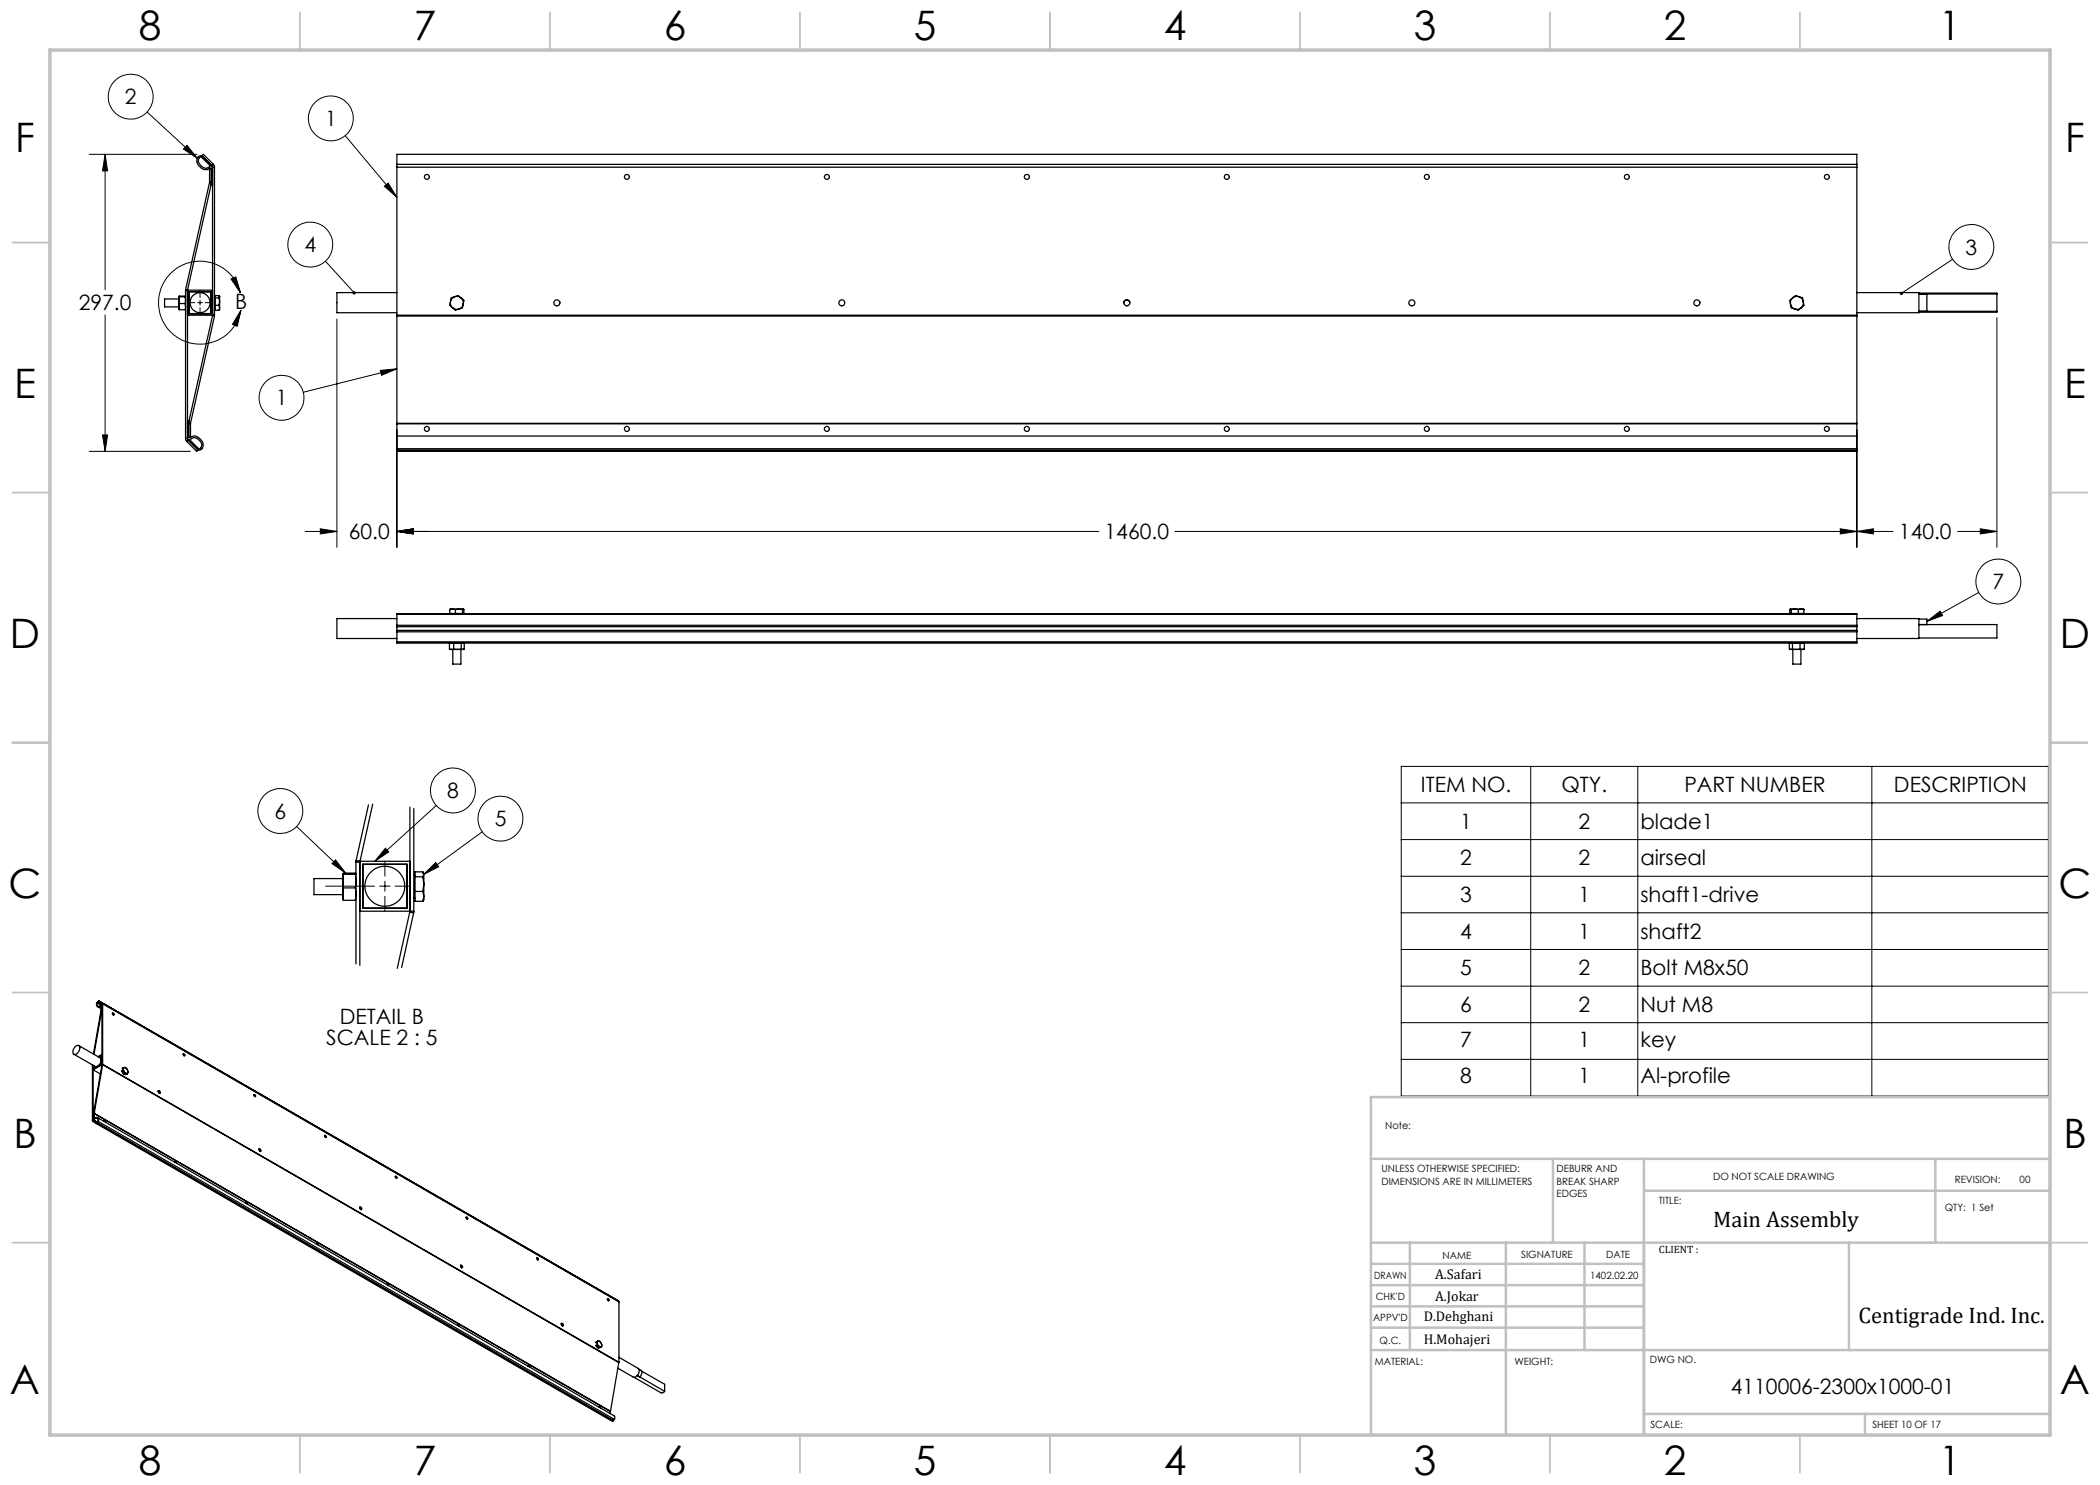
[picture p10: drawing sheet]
<svg xmlns="http://www.w3.org/2000/svg" width="420mm" height="297mm" viewBox="0 0 420 297" stroke-linecap="round" stroke-linejoin="round" font-family="sans-serif">
<g fill="none" stroke="#000" stroke-width=".2">
<path d="M17.9 30.9h21.5M21 30.9l.5 3.3h-1zM21 30.9v27M29.4 22.4l10.1 9.3M37.4 29.1l2.1 2.6-2.8-1.9zM69 27.1l10.4 12.4M76.9 37.2l.7-.6 1.8 2.9zM40 58v1.5M46.2 55.8l1-.4 .9 3.2zM48.1 58.6a8.3 8.3 0 0 0-12.9-4.8 8.3 8.3 0 0 0 .4 13.8 8.3 8.3 0 0 0 12.6-5.6M65.1 52.2l5.7 6.4M390.5 51.9l-10.2 6.8"/>
<path d="M21 63v27.3M37.5 60.5h1.5M39.5 60.5h1M40 60v1M40 61.6v1.4M41 60.5h1.5M48.2 62l-.8 3.3-.9-.4zM67.4 63.8v45.7M76.1 74.1l3.3-.3-3.1 1.3zM79.4 73.8l-18.8 4.7M399.4 63.5v46M17.9 90.3h20.2"/>
<path d="M20.5 87h1l-.5 3.3zM79.4 85.9v23.6M371.4 85.9v23.6M61 106.3h6.4M64.1 105.8l3.3 .5-3.3 .5zM79.4 106.3l3.3-.5v1zM79.4 106.3h140.3M235 106.3h143.6M368.1 105.8l3.3 .5-3.3 .5zM371.4 106.3l3.3-.5v1zM391.5 106.3h7.9M395.7 118.5l-10.3 5.8"/>
<path d="M396.1 105.8l3.3 .5-3.3 .5zM385.4 124.3l2.6-2.1 .5 .9zM280.2 153.3h129.5v65.9h-129.5zM306.1 153.3v65.9M327.6 153.3v65.9M374.4 153.3v65.9M59.3 165.3l9.8 9.3M65.1 177.2h9.8M67.1 172l2 2.6-2.7-1.9zM76 177.2h2M77 172.2v3M77 176.2v2.1"/>
<path d="M77 179.3v3M77.1 169.6l.7 .8-2.8 1.9zM79 177.2h3M84.8 174.9l2.3-2.4 .6 .9zM87.2 161.1l-12.2 11.2M96.4 166.4l-11.6 8.5M280.2 160.6h129.5M280.2 167.9h129.5M280.2 175.3h129.5M280.2 182.6h129.5M280.2 189.9h129.5M280.2 197.2h129.5"/>
<path d="M280.2 204.5h129.5M280.2 211.9h129.5"/>
<circle cx="26.1" cy="19.3" r="4.5"/>
<circle cx="66.2" cy="23.7" r="4.5"/>
<circle cx="62.1" cy="48.9" r="4.5"/>
<circle cx="394.3" cy="49.4" r="4.5"/>
<circle cx="56.3" cy="79.6" r="4.5"/>
<circle cx="399.7" cy="116.3" r="4.5"/>
<circle cx="90.6" cy="158.1" r="4.5"/>
<circle cx="56.1" cy="162.2" r="4.5"/>
<circle cx="100.1" cy="163.7" r="4.5"/>
</g>
<g fill="none" stroke="#c0c0c0" stroke-width=".35">
<path d="M60 2.5v7.5M110 2.5v7.5M160 2.5v7.5M210 2.5v7.5M260 2.5v7.5M310 2.5v7.5M360 2.5v7.5M2.5 48.5h7.5M410 48.5h7.5M2.5 98.5h7.5M410 98.5h7.5M2.5 148.5h7.5"/>
<path d="M410 148.5h7.5M2.5 198.5h7.5M410 198.5h7.5M2.5 248.5h7.5M410 248.5h7.5M60 287v7.5M110 287v7.5M160 287v7.5M210 287v7.5M260 287v7.5M310 287v7.5M360 287v7.5"/>
</g>
<g fill="none" stroke="#c0c0c0" stroke-width=".5">
<path d="M410 219.4h-135.8v67.4M274.2 231.8h135.8M310.6 231.8v16.7M328.8 231.8v55.2M328.8 238.2h81.2M387.1 231.8v16.7M274.2 248.5h135.8M274.2 257h54.6M274.2 252.8h54.6M282 248.5v21.5M301.2 248.5v38.3M316.9 248.5v21.5"/>
<path d="M369.8 248.5v21.5M274.2 265.5h54.6M274.2 261.3h54.6M274.2 270h135.8M328.8 282.8h81.2M373 282.8v4.2"/>
</g>
<path d="M10 10h400v277h-400z" fill="none" stroke="#c0c0c0" stroke-width=".7"/>
<path d="M396.1 105.8l3.3 .5-3.3 .5zM371.4 106.3l3.3-.5v1zM368.1 105.8l3.3 .5-3.3 .5zM79.4 106.3l3.3-.5v1zM79.4 106.3l3.3-.5v1zM64.1 105.8l3.3 .5-3.3 .5zM76.9 37.2l.7-.6 1.8 2.9zM76.1 74.1l3.3-.3-3.1 1.3zM70.6 58.3a.34 .34 0 0 0-.1 .5 .34 .34 0 0 0 .5 0l-.2-.2 .2 .2a.34 .34 0 0 0 .1-.5 .34 .34 0 0 0-.5 0zM380 58.5v.4l.3-.2-.3 .2a.34 .34 0 0 0 .5 0 .34 .34 0 0 0 0-.5 .34 .34 0 0 0-.5 .1zM21 30.9l.5 3.3h-1zM20.5 87h1l-.5 3.3zM46.2 55.8l1-.4 .9 3.2zM48.2 62l-.8 3.3-.9-.4zM37.4 29.1l2.1 2.6-2.8-1.9zM84.8 174.9l2.3-2.4 .6 .9zM67.1 172l2 2.6-2.7-1.9zM77.1 169.6l.7 .8-2.8 1.9zM385.4 124.3l2.6-2.1 .5 .9z" fill="#000"/>
<g fill="none" stroke="#000" stroke-width=".25">
<path d="M40 31.5l.3-.1 1.8 1.8-.4 .2a1.04 1.04 0 0 1-1.5-.3 1.03 1.03 0 0 1-.2-1.6zM41.9 36.4v.1M41.9 36.5l-4.8 21.5M41.9 36.5l.4 .1M41.9 36.4h.4M41.9 36.4v-2.7h.4v2.7M42.3 36.4v.2M42.3 36.6l-4.8 21.4M42.4 33.2l.1 .2M42.5 33.5l-.2-.4-1.8-1.8a.73 .73 0 0 0-.8 0 .73 .73 0 0 0-.3 .7 1.75 1.75 0 0 0 2.6 1.6l.3 .2v3.2h.2M42.5 33.4v29.7M42.5 33.4h.4"/>
<path d="M42.7 32.9l.2 .5M42.7 32.9l-.3 .3M42.7 32.9l-2-2-.3 .2 2 2.1M42.9 33.4v29.6M79.4 32.9v.5M79.4 32.9v-2h292v2M79.4 33.4v29.6M79.4 33.4h292M79.4 32.9h292M371.4 32.9v.5M371.4 33.4v29.6M35.8 59.3v.7"/>
<path d="M35.8 59.8h-2.9v1.6h2.9M35.8 59.3l.1 .1M35.8 59.3h.1M35.8 59.3h1.2M35.9 59.4l-.1 .6M35.9 59.4h1.1M37 59.4v1.3M37.1 58v.1M37.1 59.3l-.1 .1M37.1 58.1v29.6M37.1 58h.4M37.5 58v.1h-.4"/>
<path d="M37.5 58h5M37.5 58v29.7M37.8 58.3h4.4v4.4h-4.4zM42.9 59.4h.1M43 59.6h.8M43.8 59.1h-.8v3h.8M43.8 59.6l.1 .7M43.8 59.1l.1 .2M43.9 59.2v.1M43.9 59.3v1M43.9 59.3l-.1 .3M79.4 58.5h-12v4h12"/>
<path d="M90.9 59.3a1.3 1.3 0 0 0-.7 1.9 1.3 1.3 0 0 0 2 .4 1.3 1.3 0 0 0 0-2M90.9 59.3a1.37 1.37 0 0 1 1.3 .3M90.9 59.3l-.7 .3-.2 1.5 1.1 1 1.4-.5 .3-1.5-.6-.5M90.9 59.3l.8-.2 .5 .5M359.8 59.3a1.37 1.37 0 0 0-1.3 .3M359.8 59.3a1.3 1.3 0 0 1 .7 1.9 1.3 1.3 0 0 1-1.9 .4 1.3 1.3 0 0 1-.1-2M359.8 59.3l-.7-.2-.6 .5M359.8 59.3l.7 .3 .3 1.5-1.1 1-1.5-.5-.2-1.5 .5-.5M371.4 58.5h12.4v4h-12.4M383.8 58.6h15.6v.2M383.8 58.8h15.6M385.4 58.8v3.5"/>
<path d="M399.4 58.8v3.5M35.8 60v1.3M35.8 61.3l.1 .6M35.8 60l.1 .7M35.9 60.7l-.1 .6M35.9 60.7h1.1M35.9 61.9h1.1M37 60.7v1.2M37.1 61.9h-.1M37.5 63h5.4M42.5 63.1l.4 .1M42.5 63.1l-4.8 21.5"/>
<path d="M42.9 63v.2M42.9 61.7h.1M42.9 63.2l-4.8 21.5M43 61.1h.8M43.8 61.1l.1 .5M43.9 60.3v1.3M43.9 61.6l-.1 .5M43.9 60.3l-.1 .8M79.4 63v.2M79.4 63.2v21.5M79.4 63h292M79.4 63.2h292"/>
<path d="M111.9 60.3l.1 .3M224.8 60.6a.6 .6 0 0 1 .6-.6 .6 .6 0 0 1 .6 .6M339.9 60.3l.1 .3M371.4 63v.2M371.4 63.2v21.5M383.8 62.3h15.6M399.4 62.3v.1h-15.6M37.1 87.7l.2 .6M37.1 87.7h.4M37.5 84.2h.2v3.2l.2 .1a1.75 1.75 0 0 1 2.1 .2 1.75 1.75 0 0 1 .4 2 .58 .58 0 0 1-.9 .1M37.5 87.6l.2 .4M37.5 87.7l.1 .3"/>
<path d="M37.6 88l2 2-.3 .3-2-2M37.6 88l-.3 .3M37.7 84.6v.2M37.7 84.8h.4M37.7 84.8v2.7h.4v-2.7M37.7 84.6l.4 .1M38 88l.3-.3a1.06 1.06 0 0 1 1.5 .3 .99 .99 0 0 1 .1 1.7h-.2zM38.1 84.7v.1M79.4 89.7v-2.5h292v2.5M79.4 89.7v.3M79.4 84.7v.1M79.4 90h292"/>
<path d="M79.4 89.7h292M79.4 90v.3h292v-.3M79.4 84.8v2.4M79.4 84.7h292M79.4 84.8h292M371.4 89.7v.3M371.4 84.7v.1M371.4 84.8v2.4M79.4 123.7h-12v4h12M79.4 125.3v.8M79.4 125.3v-.2h292v.2M79.4 128.4v.2h292v-.2"/>
<path d="M79.4 122.8h292M79.4 122.8v2.2M79.4 126.1v2.3M79.4 125.3h292M79.4 126.4h292M79.4 128.4h292M79.4 126.1h292M89.9 128.7h.1M89.9 129.9h.1M89.9 128.7h.8M89.9 129.9h.4M89.9 128.7v1.2"/>
<path d="M90 121.8h.1M90 121.8v.1M90.1 121.8h.4M90.1 128.6l-.2 .1M90.2 122.7v.1M90.3 129.9h1.2M90.5 121.8h1.3M90.5 121.8l-.5 .1M90.5 121.8l.6 .1M90.6 129.9v2.9h1.6v-2.9M90.7 129.9h.8M90.7 128.7v1.2"/>
<path d="M90.7 128.7h1.6M90.7 129.9h-.4M91.1 121.9v.8M91.5 129.9h1M91.8 121.8h.8M91.8 121.8l-.7 .1M91.8 121.8l.7 .1M92.3 129.9h-.8M92.3 128.7v1.2M92.3 129.9h.2M92.5 121.9v.8M92.5 129.9h.3z"/>
<path d="M92.5 122.7v.1M92.6 121.8h.1M92.6 121.8l.2 .1v.8h-2.8v-.8M92.6 121.8l-.1 .1M92.7 128.6l.1 .1h-.5M92.9 128.7v1.2M357.9 128.7v1.2M357.9 129.9h.3zM358 121.8h.1M358.1 121.8h.1M358.1 128.6l-.2 .1h.6M358.1 121.8h.9"/>
<path d="M358.1 121.8l-.1 .1v.8h2.8v-.8M358.1 121.8l.1 .1M358.2 129.9h1.1M358.2 122.7v.1M358.2 121.9v.8M358.5 129.9h.8M358.5 128.7v1.2M358.5 128.7h1.5M358.5 129.9h-.3M358.6 129.9v2.9h1.6v-2.9M359 121.8h1.2M359 121.8l.7 .1"/>
<path d="M359 121.8l-.8 .1M359.3 129.9h1.1M359.7 121.9v.8M360 129.9h-.7M360 128.7v1.2M360 128.7h.9M360 129.9h.4M360.2 121.8h.5M360.2 121.8l-.5 .1M360.2 121.8l.6 .1M360.5 122.7v.1M360.7 128.6l.2 .1"/>
<path d="M360.7 121.8h.1M360.7 121.8l.1 .1M360.9 129.9h-.5M360.9 128.7v1.2M371.4 123.7h12.4v4h-12.4M371.4 125.3v.8M371.4 122.8v2.2M371.4 126.1v2.3M383.8 123.8h1.6v1.1M383.8 124.9h15.6v2.7h-15.6M68.6 176.2v2.6M68.6 174.7v1.5"/>
<path d="M68.6 178.8v1.1M68.6 174.7h.1M68.6 175.7h-5.8v3.2h5.8M68.6 176.2l.1 1.4M68.6 178.8l.1 1.3M68.6 174.7l.1 .2M68.6 179.9l.1 .2M68.7 174.8v-.2h2.4v.2M68.7 177.6l-.1 1.2M68.7 177.6h2.4M68.7 174.9l-.1 1.3M68.7 174.9h2.4"/>
<path d="M71.1 177.6l.1 1.2-.1 1.3M71.1 174.9l.1 1.3-.1 1.4M71.2 179.9l-.1 .2M71.2 174.7l-.1 .2M71.2 172.4v20.4M71.2 172.1v.3M71.2 172.1l.8 .2M72 172.3v.1h-.8M72.6 172.9h8.8v8.7h-8.8zM73.7 161l-2.5 11.1M74.5 160.8l-2.5 11.5M82 161.4v21"/>
<path d="M82 172.3h-10v20.8M82.8 175h.2M82.8 179.6h.2M82.8 161.7v20.5M83 178.3h1.6M83 175.4h1.6M84.6 174.4h-1.6v5.9h1.6M84.6 175.4l.2 1.4M84.6 178.3l.2 1M84.6 174.4l.2 .5M84.6 174.4v.4M84.7 174.6l.1 .3"/>
<path d="M84.8 176.8v2.5M84.8 174.9v1.9M84.8 179.3l-.1 .8M84.8 176.8l-.2 1.5M84.8 174.9l-.2 .5M84.8 179.3l-.2 1M68.7 180.1h2.4M72 182.2h10.8M82 182.4l.7 .2M82 182.4l-2.6 11.3M82.7 182.6l-2.4 10.9M82.8 182.2l-.1 .4"/>
<path d="M84.6 180.1v.2M15 209.3a.53 .53 0 0 1 .8-.2 .53 .53 0 0 1 .1 .8 1.01 1.01 0 0 1-1.2 .9 1.27 1.27 0 0 1 .3-1.5zM15.8 209.1l4.2 2.5a1.13 1.13 0 0 1-1 1.7l-4.2-2.4M18.5 213v11.1M18.6 213.1v10.9M19.5 200.6l.1-.1 .6 .3a.42 .42 0 0 1-.5 .4 .42 .42 0 0 1-.2-.6zM19.5 200.6l.6 .4M19.5 201.3l.7 .4M19.7 211.4l.6-.3v1.8l-1.6 .9v-.7M19.8 200.2l103.9 60M19.8 200.2l-.2 .1 .8 .5M19.8 200.2l.7 .4"/>
<path d="M20.2 201h.1M20.2 202.2h.1M20.2 202.2v-1.1l.1-.1v1.3M20.2 202.2l-1.5 8.6M20.3 202.3l.1 .1M20.3 202.2l-1.5 8.7M20.3 202.2h-.1M20.4 200.8v.1M20.4 200.9l-.7-.5a.48 .48 0 0 0-.4 .6 .48 .48 0 0 0 .8 .2l.1-.2M20.4 212.9v.1M20.4 212.9l-1.8 1.1 1.5 .8M20.4 200.9v12"/>
<path d="M20.4 210.9l-.8 .4M20.4 202.3h-.1M20.4 213l-1.7 9.7M20.5 200.6v.2M20.5 200.6l-.1 .2M20.5 212.9h.1M20.5 200.8l-.1 .1M20.5 212.9l103.3 59.6M20.5 212.9l-1.7 9.8M20.5 212.9l-.1 .1M20.5 212.9l103.3 59.5M20.5 212.9h-.1"/>
<path d="M20.5 200.8v12.1M20.5 200.8l103.3 59.6M22.5 202.6l.2 .4M24.4 214.4l.2 .2M24.6 214l-.3 .2 .4 .6M24.6 214l.2 .3M24.7 213.7l.1 .6M24.7 213.7l-.1 .3M24.7 213.5l-.3 .1M24.7 213.5v.2M24.7 213.5h.3M24.8 214.3l.5 .4"/>
<path d="M24.8 214.3l.2 .4M25 213.5l-.3 .2M25 213.5l.4 .4M25 214.7l-.3 .1M25 214.7h.3M25.2 213.6l.2 .3M25.3 214.7l.2 .1M25.4 213.9l.2 .6M25.5 214.8l-.3 .1-.5-.1M25.6 214.5l-.3 .2M25.6 214.5l-.1 .3M25.6 214.2v.3"/>
<path d="M31.6 218.2l.3 .4zM31.6 218.3l.2 .3M31.7 218.1a.26 .26 0 0 1 .3 .2 .26 .26 0 0 1-.1 .3l-.3-.3zM36.6 210.8a.22 .22 0 0 1 .3 .1 .22 .22 0 0 1-.1 .3zM36.6 210.8l.2 .4M50.8 218.9a.22 .22 0 0 1 .3 .1 .22 .22 0 0 1-.2 .3zM50.8 219l.2 .3M18.5 224.1l.1 .2M18.6 224.3l.7 .4M18.6 224l.1 .1M18.6 224h.1M18.6 224l-.1 .1"/>
<path d="M18.7 224.1l.7 .4-.1 .2M18.7 224.1l-.1 .2M18.7 224.1h.1M18.7 222.7v.1M18.7 224.1l.6 .4M18.7 222.5v1.4a.51 .51 0 0 1 .7-.4 .51 .51 0 0 1 .2 .8M18.7 222.5h.1M18.7 222.5l-.1 .1M18.8 224l.6 .4M18.8 222.7h.1M18.8 222.7l103.3 59.6M18.8 222.7h-.1"/>
<path d="M18.8 222.7v1.1l-.1 .1v-1.1M18.8 222.7l-.1 .1M19 223.8a.38 .38 0 0 1 .6 0 .38 .38 0 0 1-.2 .6l-.6-.4zM19.3 224.7l103.2 59.6 .1-.2M19.3 224.5l103.3 59.6M19.5 223.6l103.3 59.5 .2 .4-.1 .4M19.6 224.3l-.3 .2M19.6 224.3l103.3 59.6M20.8 224.3l.2-.1 .1 .3M34.9 232.4l.2-.1 .2 .4M51.8 229.8l.3 .5-.1-.3zM51.8 229.9l.2 .3"/>
<path d="M51.9 229.8a.26 .26 0 0 1 .3 .1 .26 .26 0 0 1-.2 .4l-.2-.4zM64.9 227.2l.2 .3M64.9 227h.1a.25 .25 0 0 1 .3 .2 .25 .25 0 0 1-.1 .3l-.3-.1zM79.1 235.3l.2 .4M79.1 235.2l.2 .2v.3l-.2-.3zM49.1 240.6l.1-.2 .2 .4M63.2 248.8v-.1a.25 .25 0 0 1 .3 0 .25 .25 0 0 1 .1 .3M71.9 241.6l.2 .3M72 241.5l.2 .2v.2zM72 241.4h.1a.27 .27 0 0 1 .3 .2 .27 .27 0 0 1-.3 .3l-.2-.3zM77.4 256.9l.1-.1 .2 .3M92.1 253.1l.3 .4z"/>
<path d="M92.1 253.2l.2 .3M92.1 253a.27 .27 0 0 1 .4 .2 .27 .27 0 0 1-.2 .3zM93.2 243.5l.2 .3M93.2 243.4a.22 .22 0 0 1 .3 .1 .22 .22 0 0 1-.1 .3l-.2-.1zM107.4 251.6l.1-.1a.24 .24 0 0 1 .2 .2 .24 .24 0 0 1-.2 .3zM107.4 251.6l.1 .4M121.5 259.8l.2 .4M123 259.8l.7 .4M91.5 265.1v-.2l.2 .1 .1 .3M105.6 273.3l.2-.2 .2 .4M112.3 264.7l.2 .5zM112.3 264.8l.1 .3"/>
<path d="M112.3 264.7a.26 .26 0 0 1 .3 .1 .26 .26 0 0 1-.1 .3l-.2-.3zM119.3 268.3l-.2 .2M119.3 268.3l.2 .3M119.5 268.6l.2 .6M119.5 269l-.3 .1 .5 .5M119.5 268.6v.4M119.5 269l.2 .2M119.6 268.2l-.1 .4M119.6 268.2l.5 .2M119.6 268.2l-.3 .1M119.7 269.2l.5 .2M119.7 269.2l.2 .3"/>
<path d="M119.7 268.1l.4 .3M119.9 269.5l-.2 .1M120.1 268.4l.2 .6M120.2 269.4l-.3 .1M120.2 268.6l.1 .4M120.3 269l-.1 .4M120.3 269.3l-.1 .1M120.3 269.3l-.6 .3M120.3 269v.3M123.7 260.2l.1 .2M123.8 272.5l-1.7 9.8M123.8 271.5l3.8 2.2a1.13 1.13 0 0 1-1 1.7l-3-1.8"/>
<path d="M123.8 272.4v.1M123.8 260.4v12M126.8 275.5l5.4 3h.5l.2-.2M127.8 273.8l.4 .3a.91 .91 0 0 1-.2 1.3l-.5-.3 5.4 3.2M128.3 274.2l4.6 2.7v1.4M119.8 281.4a.22 .22 0 0 1 .3-.1 .22 .22 0 0 1 0 .3M122.1 282.3v.4M122.9 283.9l-.3 .2"/>
<circle cx="85.4" cy="35.4" r=".5"/>
<circle cx="125.4" cy="35.4" r=".5"/>
<circle cx="165.4" cy="35.4" r=".5"/>
<circle cx="205.4" cy="35.4" r=".51"/>
<circle cx="245.4" cy="35.4" r=".51"/>
<circle cx="285.4" cy="35.4" r=".5"/>
<circle cx="325.4" cy="35.4" r=".5"/>
<circle cx="365.4" cy="35.4" r=".5"/>
<circle cx="40" cy="60.5" r="2"/>
<circle cx="111.4" cy="60.6" r=".6"/>
<circle cx="168.4" cy="60.6" r=".59"/>
<circle cx="225.4" cy="60.6" r=".59"/>
<circle cx="282.4" cy="60.6" r=".6"/>
<circle cx="339.4" cy="60.6" r=".6"/>
<circle cx="85.4" cy="85.8" r=".5"/>
<circle cx="125.4" cy="85.8" r=".5"/>
<circle cx="165.4" cy="85.8" r=".5"/>
<circle cx="205.4" cy="85.8" r=".51"/>
<circle cx="245.4" cy="85.8" r=".51"/>
<circle cx="285.4" cy="85.8" r=".5"/>
<circle cx="325.4" cy="85.8" r=".5"/>
<circle cx="365.4" cy="85.8" r=".5"/>
<circle cx="77" cy="177.2" r="4"/>
<circle cx="22.7" cy="202.7" r=".22"/>
<circle cx="121.6" cy="259.9" r=".22"/>
</g>
<g font-size="8.1">
<text x="27.8" y="8">8</text>
<text x="82.8" y="8">7</text>
<text x="132.8" y="8">6</text>
<text x="182.8" y="8">5</text>
<text x="232.8" y="8">4</text>
<text x="282.8" y="8">3</text>
<text x="332.8" y="8">2</text>
<text x="387.8" y="8">1</text>
<text x="3" y="30.4">F</text>
<text x="413" y="30.4">F</text>
<text x="2.8" y="79.6">E</text>
<text x="412.8" y="79.6">E</text>
<text x="2" y="129.6">D</text>
<text x="412" y="129.6">D</text>
<text x="1.7" y="179.6">C</text>
<text x="411.7" y="179.6">C</text>
<text x="2.7" y="229.6">B</text>
<text x="412.7" y="229.6">B</text>
<text x="2" y="278.9">A</text>
<text x="412" y="278.9">A</text>
<text x="27.8" y="295">8</text>
<text x="82.8" y="295">7</text>
<text x="132.8" y="295">6</text>
<text x="182.8" y="295">5</text>
<text x="232.8" y="295">4</text>
<text x="282.8" y="295">3</text>
<text x="332.8" y="295">2</text>
<text x="387.8" y="295">1</text>
</g>
<g font-size="4.5">
<text x="342.6" y="245.3">Main Assembly</text>
<text x="371.7" y="264.6">Centigrade Ind. Inc.</text>
</g>
<g font-size="4.2">
<text x="25" y="20.9">2</text>
<text x="65" y="25.2">1</text>
<text x="60.9" y="50.4">4</text>
<text x="393.1" y="50.9">3</text>
<text x="15.8" y="62">297.0</text>
<text x="47.1" y="61.8">B</text>
<text x="55.1" y="81.1">1</text>
<text x="69.8" y="107.9">60.0</text>
<text x="220.9" y="107.9">1460.0</text>
<text x="379.8" y="107.9">140.0</text>
<text x="398.5" y="117.8">7</text>
<text x="89.4" y="159.6">8</text>
<text x="284.2" y="158.4">ITEM NO.</text>
<text x="312.3" y="158.4">QTY.</text>
<text x="336.9" y="158.4">PART NUMBER</text>
<text x="378.8" y="158.4">DESCRIPTION</text>
<text x="54.9" y="163.7">6</text>
<text x="98.9" y="165.3">5</text>
<text x="292" y="165.8">1</text>
<text x="315.7" y="165.8">2</text>
<text x="328.1" y="165.8">blade1</text>
<text x="292" y="173.1">2</text>
<text x="315.7" y="173.1">2</text>
<text x="328.1" y="173.1">airseal</text>
<text x="292" y="180.4">3</text>
<text x="315.7" y="180.4">1</text>
<text x="328.1" y="180.4">shaft1-drive</text>
<text x="292" y="187.8">4</text>
<text x="315.7" y="187.8">1</text>
<text x="328.1" y="187.8">shaft2</text>
<text x="292" y="195.1">5</text>
<text x="315.7" y="195.1">2</text>
<text x="328.1" y="195.1">Bolt M8x50</text>
<text x="292" y="202.4">6</text>
<text x="315.7" y="202.4">2</text>
<text x="328.1" y="202.4">Nut M8</text>
<text x="65.2" y="208.9">SCALE 2 : 5</text>
<text x="68" y="204.7">DETAIL B</text>
<text x="292" y="209.3">7</text>
<text x="315.7" y="209.3">1</text>
<text x="328.1" y="209.3">key</text>
<text x="292" y="216.7">8</text>
<text x="315.7" y="216.7">1</text>
<text x="328.1" y="216.7">Al-profile</text>
<text x="346.2" y="278.8">4110006-2300x1000-01</text>
</g>
<g font-size="2.8">
<text x="287" y="255.9">A.Safari</text>
<text x="287" y="260.1">A.Jokar</text>
<text x="284.7" y="264.2">D.Dehghani</text>
<text x="284.7" y="268.7">H.Mohajeri</text>
</g>
<text font-size="2.1" x="331.8" y="250.7">CLIENT :</text>
<g font-size="2">
<text x="277" y="225.8">Note:</text>
<text x="276.3" y="234.5">UNLESS OTHERWISE SPECIFIED:</text>
<text x="276.3" y="237">DIMENSIONS ARE IN MILLIMETERS</text>
<text x="311.3" y="234.5">DEBURR AND</text>
<text x="311.3" y="237">BREAK SHARP</text>
<text x="311.3" y="239.5">EDGES</text>
<text x="342.6" y="236">DO NOT SCALE DRAWING</text>
<text x="391" y="236.6">REVISION:</text>
<text x="403.9" y="236.6">00</text>
<text x="331.8" y="240.8">TITLE:</text>
<text x="389" y="242.2">QTY: 1 Set</text>
<text x="288.5" y="251.7">NAME</text>
<text x="304.2" y="251.7">SIGNATURE</text>
<text x="321.2" y="251.7">DATE</text>
<text x="274.8" y="255.9">DRAWN</text>
<text x="318" y="255.9">1402.02.20</text>
<text x="275.1" y="260.1">CHK'D</text>
<text x="274.6" y="264.2">APPV'D</text>
<text x="275.9" y="268.7">Q.C.</text>
<text x="275" y="273">MATERIAL:</text>
<text x="302.9" y="273">WEIGHT:</text>
<text x="330" y="272.5">DWG NO.</text>
<text x="330.1" y="285.6">SCALE:</text>
<text x="374.5" y="285.6">SHEET 10 OF 17</text>
</g>
</svg>
